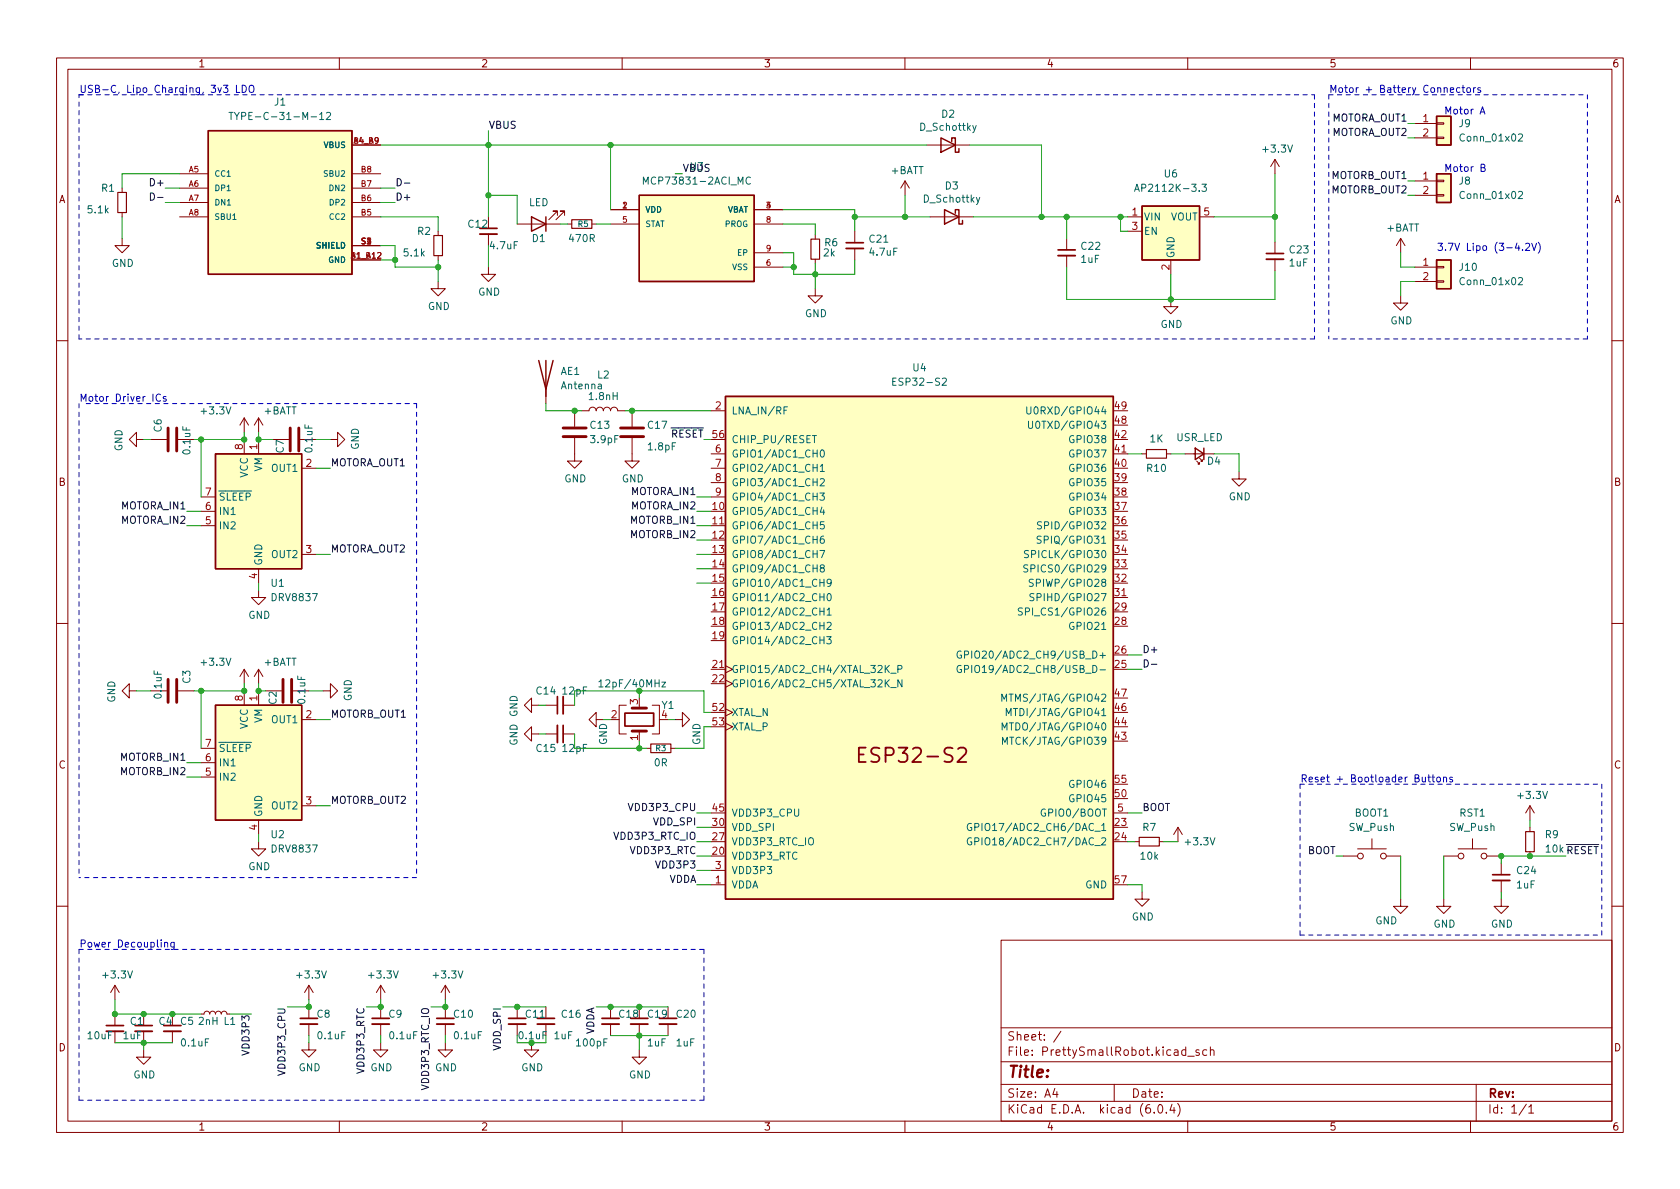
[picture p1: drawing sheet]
<svg xmlns="http://www.w3.org/2000/svg" width="297mm" height="210mm" viewBox="0 0 297 210" stroke-linecap="round" stroke-linejoin="round" font-family="sans-serif">
<g fill="none" stroke="#840000" stroke-width=".18">
<path d="M10 10.2h277v190.1h-277zM12 12.2h273v186.1h-273zM60 10.2v2M110 10.2v2M160 10.2v2M210 10.2v2M260 10.2v2M21.6 33.3v.7M21.6 37.6v.7M31.7 38.3h5.1M31.7 30.7h5.1M31.7 33.3h5.1"/>
<path d="M31.7 35.8h5.1M62.2 38.3h5.1M62.2 25.6h5.1M62.2 30.7h5.1M62.2 33.3h5.1M62.2 35.8h5.1M91.4 39.6h7.7M98.6 38.1v-.8h-.8h.8l-1.6 1.6M99.8 38.1v-.8h-.7h.7l-1.5 1.6M100.3 39.6h.8M104.6 39.6h.8M107.9 39.6h5.1"/>
<path d="M107.9 37.1h5.1M133.3 39.6h5.1M133.3 37.1h5.1M160 32v2.5M160 32l-.7 1.3M160 32l.8 1.3M163.8 25.6h7.6M164.5 38.3h7.6M199.4 38.3h2.5M212.1 38.3h2.5M225.4 28.2v2.5M225.4 28.2l-.7 1.3"/>
<path d="M225.4 28.2l.8 1.3M250.2 32h3.8M250.2 34.5h3.8M250.2 21.8h3.8M250.2 24.4h3.8M254 34.4h1.3v.3h-1.3zM254 31.9h1.3v.2h-1.3zM254 24.3h1.3v.2h-1.3zM254 21.7h1.3v.3h-1.3zM21.6 42.2v1.2h1.3l-1.3 1.3-1.3-1.3h1.3M62.2 46h5.1M62.2 43.4h5.1"/>
<path d="M77.5 49.8v1.2h1.2l-1.2 1.3-1.3-1.3h1.3M77.5 40.9v.8M77.5 45.2v.8M86.4 47.2v1.3h1.2l-1.2 1.3-1.3-1.3h1.3M86.4 41.4v2M133.3 47.2h5.1M133.3 44.7h5.1M144.1 51v1.3h1.3l-1.3 1.3-1.2-1.3h1.2M144.1 41.5v.8M144.1 45.8v.8M151.1 40.9v2M151.1 43.9v2.1"/>
<path d="M188.6 42.2v2M188.6 45.2v2M199.4 40.9h2.5M207 53v1.2h1.3l-1.3 1.3-1.3-1.3h1.3M207 46v2.5M225.4 42.8v2M225.4 45.8v2.1M247.6 52.3v1.3h1.3l-1.3 1.3-1.2-1.3h1.2M247.6 42.2l-.7 1.2M247.6 42.2v2.5M247.6 42.2l.8 1.2M250.2 47.2h3.8"/>
<path d="M250.2 49.8h3.8M254 49.7h1.3v.2h-1.3zM254 47.1h1.3v.3h-1.3zM10 60.2h2M24.1 77.7v-1.3l-1.2 1.3 1.2 1.3v-1.3h1.3M26.7 77.7h2.8M31.5 77.7h2.8M43.2 73.9v2.5M43.2 77.7v2.6M43.2 73.9l-.8 1.3M43.2 73.9l.7 1.3M45.7 73.9v2.5"/>
<path d="M45.7 77.7v2.6M45.7 73.9l-.7 1.3M45.7 73.9l.8 1.3M48.3 77.7h2.8M53.1 77.7h2.8M58.4 77.7h1.3v-1.3l1.3 1.3-1.3 1.3v-1.3M96.5 68.8v2.6M101.6 77.5v4h1.3l-1.3 1.3-1.3-1.3h1.3M101.6 72.6v2.8M102.9 72.6h1.2a.64 .64 0 0 1 .7-.6 .64 .64 0 0 1 .6 .6 .64 .64 0 0 1 .6-.6 .64 .64 0 0 1 .7 .6 .64 .64 0 0 1 .6-.6 .64 .64 0 0 1 .6 .6 .64 .64 0 0 1 .7-.6 .64 .64 0 0 1 .6 .6h1.3M111.8 77.5v4h1.2l-1.2 1.3-1.3-1.3h1.3M111.8 72.6v2.8"/>
<path d="M125.7 72.6h2.6M285 60.2h2M35.6 93h2.5M35.6 90.4h2.5M35.6 87.9h2.5M53.3 82.8h2.6M53.3 98h2.6M125.7 80.3h2.6M125.7 82.8h2.6M125.7 93h2.6M125.7 87.9h2.6M125.7 85.3h2.6"/>
<path d="M196.8 80.3h2.6M201.9 80.3h.8M206.2 80.3h.8M209.5 80.3h5.1M211.6 81.5l.5 .5h-.3h.3v-.2M212.1 81l.5 .5h-.3h.3v-.2M219.1 83.4v1.3h1.2l-1.2 1.3-1.3-1.3h1.3M10 110.2h2M43.2 118.4l-.8 1.2M43.2 118.4v2.5M43.2 118.4l.7 1.2M45.7 104.4v1.3h1.3l-1.3 1.2-1.3-1.2h1.3"/>
<path d="M45.7 118.4l-.7 1.2M45.7 100.6v2.5M45.7 118.4v2.5M45.7 118.4l.8 1.2M125.7 118.4h2.6M128.3 117.7l1.2 .7-1.2 .6M196.8 105.7h2.6M285 110.2h2M22.9 122.2v-1.3l-1.3 1.3 1.3 1.2v-1.2h1.2M26.7 122.2h2.8M31.5 122.2h2.8M35.6 137.4h2.5"/>
<path d="M35.6 134.9h2.5M35.6 132.3h2.5M43.2 122.2v2.5M45.7 122.2v2.5M47 122.2h2.8M51.8 122.2h2.8M53.3 127.2h2.6M57.1 122.2h1.3v-1.3l1.3 1.3-1.3 1.2v-1.2M94 129.8v-1.3l-1.3 1.3 1.3 1.3v-1.3h1.2M94 124.7v-1.3l-1.3 1.3 1.3 1.3v-1.3h1.2M96.5 129.8h2.1M96.5 124.7h2.1"/>
<path d="M99.6 129.8h2M99.6 124.7h2M105.4 127.2v-1.2l-1.3 1.2 1.3 1.3v-1.3h1.3M110.7 124.7h-1.2v5.1h1.2M113 124.7v.5M113 129.3v.5M114.3 132.3h.8M115.3 124.7h1.3v5.1h-1.3M118.6 132.3h.8M119.4 127.2h1.2v-1.2l1.3 1.2-1.3 1.3v-1.3M128.3 120.3l1.2 .6-1.2 .6M128.3 125.3l1.2 .7-1.2 .6"/>
<path d="M128.3 127.9l1.2 .6-1.2 .7M45.7 148.8v1.3h1.3l-1.3 1.3-1.3-1.3h1.3M45.7 145v2.6M53.3 142.5h2.6M125.7 156.5h2.6M125.7 153.9h2.6M196.8 143.8h2.6M200.7 148.8h.7M201.9 157.7v1.3h1.3l-1.3 1.3-1.2-1.3h1.2M205 148.8h.7M208.3 146.3l-.8 1.3M208.3 146.3v2.5"/>
<path d="M208.3 146.3l.7 1.3M237.5 151.4h2.5M240 150.1h5.1M242.6 148.3v1.8M245.1 151.4h2.5M247.6 159v1.3h1.3l-1.3 1.2-1.2-1.2h1.2M255.3 159v1.3h1.2l-1.2 1.2-1.3-1.2h1.3M255.3 151.4h2.5M257.8 150.1h5.1M260.3 148.3v1.8M262.9 151.4h2.5M265.4 159v1.3h1.3l-1.3 1.2-1.2-1.2h1.2"/>
<path d="M265.4 152.6v2.1M265.4 155.7v2M270.5 142.5v2.5M270.5 146.3v.8M270.5 150.6v.8M270.5 142.5l-.8 1.3M270.5 142.5l.8 1.3M10 160.2h2M20.3 174.2l-.7 1.3M20.3 174.2v2.6M20.3 179.3v2.1M20.3 174.2l.8 1.3"/>
<path d="M35.6 179.3h.5l.1-.3 .4-.2 .3 .2 .2 .3 .1-.3 .3-.2 .4 .1 .2 .4 .2-.4 .4-.1 .3 .2 .1 .3 .2-.3 .3-.2 .4 .2 .1 .3h.5M54.6 174.2l-.8 1.3M54.6 174.2v2.6M54.6 178v2.1M54.6 174.2l.8 1.3M67.3 174.2l-.8 1.3M67.3 174.2v2.6M67.3 178v2.1M67.3 174.2l.8 1.3M78.7 174.2v2.6M78.7 178v2.1M78.7 174.2l-.7 1.3"/>
<path d="M78.7 174.2l.8 1.3M91.4 178v2.1M107.9 178v2.1M177 166.3h108v32h-108zM285 160.2h2M20.3 182.4v2M25.4 185.7v1.2h1.3l-1.3 1.3-1.3-1.3h1.3M30.5 182.4v2M54.6 184.4v1.3h1.3l-1.3 1.2-1.3-1.2h1.3M54.6 181.1v2M60 198.3v2M67.3 184.4v1.3h1.3l-1.3 1.2-1.3-1.2h1.3"/>
<path d="M67.3 181.1v2M78.7 184.4v1.3h1.3l-1.3 1.2-1.2-1.2h1.2M78.7 181.1v2M91.4 181.1v2M94 184.4v1.3h1.2l-1.2 1.2-1.3-1.2h1.3M96.5 181.1v2M107.9 181.1v2M110 198.3v2M113 185.7v1.2h1.3l-1.3 1.3-1.2-1.3h1.2M113 181.1v2M118.1 181.1v2M160 198.3v2"/>
<path d="M177 194.8h108M177 191.8h108M177 187.8h108M177 181.8h108M186.5 192.5l-.4 1h1M186.9 193v1M187.6 182.4l-1.3 1.9M197 191.8v3M204.1 196.7v.1M204.9 195.4l.2-.1a.81 .81 0 0 1 .6 .7 .81 .81 0 0 1-.3 .8h-.2a.81 .81 0 0 1-.6-.6 .81 .81 0 0 1 .3-.8zM206.2 196.7v.1M207.2 195.3l-.3 1h.9"/>
<path d="M207.6 195.8v1M208.2 195.1a1.72 1.72 0 0 1 0 2.3M209.6 185.7l-.4-.1-.3 .3v.4l.2 .3h.5M209.6 185.1v1.5M210 198.3v2M210 186.8h1.1M212 185.7l-.4-.1-.2 .2 .1 .3 .5 .1v.4h-.6M213.4 185.7l-.5-.1-.3 .3v.4l.2 .3h.6M214 185.8l.2-.2 .4 .1v.9M214 185.1v1.5M260 198.3v2M261 191.8v6.5"/>
<path d="M269.9 195.3l-1.3 1.9M270.3 195.8l.4-.5v1.5M270.3 196.8h.9"/>
<circle cx="240.5" cy="151.4" r=".51"/>
<circle cx="244.6" cy="151.4" r=".51"/>
<circle cx="258.3" cy="151.4" r=".51"/>
<circle cx="262.4" cy="151.4" r=".51"/>
</g>
<g fill="none" stroke="#840000" stroke-width=".25">
<path d="M36.8 23.1h25.4v25.4h-25.4zM94 38.3l2.5 1.3-2.5 1.3zM96.5 38.3v2.6M113 34.5h20.3v15.3h-20.3zM166.4 24.4l2.5 1.2-2.5 1.3zM167 37.1l2.5 1.2-2.5 1.3zM168.3 25v-.6h.6v2.5h.6v-.6M168.9 37.7v-.6h.6v2.5h.7v-.6M201.9 36.4h10.2v9.6h-10.2zM254 30.7h2.5v5.1h-2.5zM254 20.6h2.5v5h-2.5zM254 46h2.5v5h-2.5z"/>
<path d="M95.2 63.7l1.3 5.1 1.3-5.1M96.5 63.7v6.4M128.3 70.1h68.5v88.9h-68.5zM211.3 79.2l1.6 1.1-1.6 1zM212.9 79.2v2.1M38.1 80.3h15.2v20.3h-15.2zM38.1 124.7h15.2v20.3h-15.2z"/>
</g>
<g fill="none" stroke="#840000" stroke-width=".51">
<path d="M29.7 75.7v4.1M31.2 75.7v4.1M51.3 75.7v4.1M52.8 75.7v4.1M99.6 77.2h4M99.6 75.7h4M109.7 77.2h4.1M109.7 75.7h4.1M29.7 120.1v4.1M31.2 120.1v4.1M50 120.1v4.1M51.6 120.1v4.1"/>
<path d="M111.8 129.3h2.5M111.8 125.2h2.5"/>
</g>
<g fill="#ffffc2" stroke="#ffffc2" stroke-width=".18">
<path d="M38.1 124.7h15.2v20.3h-15.2z"/>
<path d="M201.9 36.4h10.2v9.6h-10.2z"/>
<path d="M36.8 23.1h25.4v25.4h-25.4z"/>
<path d="M38.1 80.3h15.2v20.3h-15.2z"/>
<path d="M113 34.5h20.3v15.3h-20.3z"/>
<path d="M254 30.7h2.5v5.1h-2.5z"/>
<path d="M254 20.6h2.5v5h-2.5z"/>
<path d="M254 46h2.5v5h-2.5z"/>
<path d="M128.3 70.1h68.5v88.9h-68.5z"/>
</g>
<path d="M20.8 34h1.6v3.6h-1.6zM101.1 38.9h3.5v1.5h-3.5zM76.7 41.7h1.5v3.5h-1.5zM143.4 42.3h1.5v3.5h-1.5zM202.7 79.5h3.5v1.5h-3.5zM115.1 131.6h3.5v1.5h-3.5zM201.4 148.1h3.6v1.5h-3.6zM269.7 147.1h1.6v3.5h-1.6z" fill="none" stroke="#840000" stroke-width=".2"/>
<g fill="none" stroke="#840000" stroke-width=".33">
<path d="M84.8 41.4h3.1M149.6 43.9h3.1M187.1 45.2h3M223.9 45.8h3M98.6 128.3v3M99.6 123.2v3M263.9 155.7h3.1M18.8 182.4h3M23.9 182.4h3M29 182.4h3M53.1 181.1h3M65.8 181.1h3"/>
<path d="M77.2 181.1h3.1M89.9 181.1h3.1M95 181.1h3M106.4 181.1h3.1M111.5 181.1h3.1M116.6 181.1h3"/>
</g>
<g fill="none" stroke="#840000" stroke-width=".3">
<path d="M84.8 40.4h3.1M149.6 42.9h3.1M187.1 44.2h3M223.9 44.8h3M98.6 123.2v3M99.6 128.3v3M110.5 126.1h5.1v2.3h-5.1zM263.9 154.7h3.1M18.8 181.4h3M23.9 181.4h3M29 181.4h3M53.1 180.1h3"/>
<path d="M65.8 180.1h3M77.2 180.1h3.1M89.9 180.1h3.1M95 180.1h3M106.4 180.1h3.1M111.5 180.1h3.1M116.6 180.1h3"/>
</g>
<g fill="none" stroke="#006464" stroke-width=".18">
<path d="M40.5 19.9h.7M40.9 19.9v1.2M41.5 19.9l.4 .6 .4-.6M57.7 20l.5-.1 .3 .3-.8 .9h.8M41.9 20.5v.6M56.5 21.1h.7M113.8 32.6v-1.3l.4 .9 .4-.9v1.3M132.7 31.4a.6 .6 0 0 0-.9 .4 .6 .6 0 0 0 .6 .8l.3-.1M172.6 22.2l-.4 1.2-.2 .1M173.2 34.9l-.4 1.2-.2 .1M200.6 33.8l.4-1.2 .4 1.2M200.7 33.5h.6"/>
<path d="M212.5 32.6h.8l-.4 .5 .3 .1v.5l-.1 .1-.6-.1M268.5 34l.5-.2 .2 .4-.8 .9h.8M268.5 23.8l.5-.1 .2 .3-.8 1h.8M268.5 49.2l.5-.1 .2 .3-.8 1h.8M138.6 72.5h.4M139.2 71.9h-.6v1.3M143.6 77h.8M144 77v1.3M145.2 79.6h.1a.68 .68 0 0 1 .5 .6 .68 .68 0 0 1-.5 .6 .84 .84 0 0 1-.1-1.2zM157.8 67.5h.5M158.4 66.9h-.6v1.2h.6M166.6 67l.5-.1 .2 .3-.7 .9h.7"/>
<path d="M181.5 71.9v1.1l.3 .2h.4l.1-.2v-1.1M181.8 74.5v1l.3 .3 .4-.1 .1-.2v-1M145 97.3h.8l-.5 1.3M145 87.2h.8l-.5 .5 .4 .1v.5l-.2 .2-.5-.2M145 82.5l.4-.4v1.3M145 84.8l.5-.2 .3 .4-.8 .9h.8M145 83.4h.8M145.3 89.7l-.3 .9h.8M145.6 94.8l-.3 .1a.86 .86 0 0 0 0 1.2l.4-.1 .1-.5-.3-.2h-.2l-.3 .2M145.6 90.1v.9M145.7 92.3h-.6l-.1 .6 .2-.2 .4 .1 .2 .2-.1 .4-.2 .1-.5-.1M181.7 99.9h-.5l-.1 .1v.4l.5 .2 .1 .3-.2 .3-.5-.1"/>
<path d="M181.8 97.4l-.4-.1-.2 .2v.3l.5 .3 .1 .3-.2 .2h-.5M184.1 94.9l-.5-.1-.2 .1v.4l.6 .2 .1 .3-.3 .3-.4-.1M184.1 92.3h-.4l-.3 .2 .1 .3 .6 .2v.4l-.2 .1h-.5M145 108.1h.7M145.3 100.4l-.3-.2 .1-.2 .2-.1h.3l.2 .2-.1 .2-.6 .2-.1 .2v.2l.3 .3 .3-.1 .2-.2v-.2l-.3-.3M145.7 107.5v1.3M146.2 112.6h.8l-.5 .5 .4 .1v.5l-.2 .2-.5-.2M146.2 107.9l.4-.4v1.3M146.2 110.2l.5-.2 .3 .4-.8 .9h.8M146.2 108.8h.8M146.4 105.1l.1-.1a.68 .68 0 0 1 .5 .6 .68 .68 0 0 1-.5 .6l-.1-.1-.2-.4zM147 103l-.3 .2h-.2l-.3-.2 .2-.5 .3-.1 .2 .1a.84 .84 0 0 1-.3 1.2h-.2"/>
<path d="M156.7 118.2l.5 .7M157.2 117.7l-.7 .7M157.5 119.1h1M158.8 118.3h.6l.1-.2-.1-.3-.6-.1v1.2M169.9 117.7a.59 .59 0 0 0-.7 .6 .59 .59 0 0 0 .7 .6l.1-.5h-.2M169.9 115.2a.59 .59 0 0 0-.7 .6 .59 .59 0 0 0 .7 .5l.1-.5h-.2M170.5 118.3h.6l.2-.2-.1-.3-.7-.1v1.2M170.5 115.8l.6-.1 .2-.2-.1-.3-.7-.1v1.3M171.8 117.7v1.2M180.8 107.6l-.5-.1-.2 .1v.4l.5 .2 .2 .3-.3 .3-.5-.1M182.7 102.5l-.5-.1-.2 .1v.4l.6 .2 .1 .4-.2 .2-.5-.1M182.8 105h-.5l-.1 .1v.3l.5 .3 .1 .3-.2 .2h-.5"/>
<path d="M105.9 120.6l.4-.4v1.3M105.9 121.5h.7M117 120.6h.7l-.7 .9h.7M156.7 120.7l.5 .8M157.2 120.2l-.7 .7M157.5 121.6h1M159.5 120.2v1.3l-.7-1.3v1.3M177.1 124v-1.3l.5 .9 .4-.9v1.3M177.2 129.1v-1.3l.4 .9 .4-.9v1.3M177.3 131.6v-1.2l.4 .9 .4-.9v1.2M177.9 126.6v-1.3l.4 .9 .5-.9v1.3M171.7 145.7a.59 .59 0 0 0-.7 .5 .59 .59 0 0 0 .7 .6l.1-.5h-.2"/>
<path d="M171.7 148.2a.59 .59 0 0 0-.7 .6 .59 .59 0 0 0 .7 .6l.1-.5h-.2M172.4 146.3l.6-.1 .1-.2-.1-.3-.6-.1v1.3M172.4 148.8l.6-.1 .1-.1-.1-.3-.6-.2v1.3M184.8 143.1a.59 .59 0 0 0-.7 .6 .59 .59 0 0 0 .7 .6l.1-.5h-.3"/>
</g>
<path d="M151.9 133.4h.8M153.1 132.2h-1.2v2.5h1.2M169.4 132.4l.4-.2h.6a.69 .69 0 0 1 .3 1.1l-1.4 1.4h1.5" fill="none" stroke="#840000" stroke-width=".32"/>
<path d="M26.6 34.1a.64 .64 0 0 1 .7 .7 .64 .64 0 0 1-.7 .6zM27.9 34.9h.9M70.2 31.6a.64 .64 0 0 1 .8 .6 .64 .64 0 0 1-.8 .7zM71.5 32.4h1M120.8 29l.5 1.3 .4-1.3M125.4 29.1l-.5-.1-.2 .2v.3l.6 .3 .1 .3-.3 .2h-.4M202.3 116.7a.64 .64 0 0 1 .7 .6 .64 .64 0 0 1-.7 .6zM203.6 117.5h.9" fill="none" stroke="#0f0f0f" stroke-width=".18"/>
<g fill="none" stroke="#0000c2" stroke-width=".18">
<path d="M39.5 15.1h.8l-.4 .5 .3 .1v.5l-.1 .1-.6-.1M41.8 15.1v1.2h.6M42.8 15.1a.64 .64 0 0 1 .8 .6 .64 .64 0 0 1-.8 .6zM44.2 15.1h.1a.43 .43 0 0 1 .6 .4v.4a.42 .42 0 0 1-.4 .5 .42 .42 0 0 1-.5-.5v-.4zM258.1 15.6l-.3-.1-.3 .2 .1 .6h.5M258.5 15.5h.5M258.7 15.1v1.1l.3 .1M259.4 15.6l.2-.1 .3 .1 .1 .5-.1 .2h-.3l-.2-.1zM260.5 15.5v.8M260.9 15.5l-.4 .2M261.8 15.6l-.3-.1-.2 .2v.2l.5 .1v.3h-.5M261.8 19.8h.6"/>
<path d="M261.7 20.2l.4-1.3 .4 1.3M261.9 29.7l.5-.1 .1-.2v-.2l-.6-.2v1.3h.5l.1-.1 .1-.3-.3-.2M269.2 44.2v.1M269.7 43.1l.5-.1 .3 .4-.8 .9h.8M270.8 43l.5 1.3 .4-1.3M272 42.8a1.46 1.46 0 0 1 0 2M28.4 69.8a.6 .6 0 0 0-.9 .4 .6 .6 0 0 0 .6 .8l.3-.2M29.3 70.2l-.3-.1-.1 .2v.2l.4 .1v.3h-.4M252.4 137.4h.5M252.6 137v1.1l.3 .2M253.2 137.4h.5M253.4 137v1.1l.3 .2"/>
<path d="M254.1 137.5l.2-.1 .3 .1 .1 .5-.1 .2-.3 .1-.2-.2zM255.2 137.5l.2-.1 .3 .1 .1 .8M255.2 137.4v.9M256.8 137.5l-.3-.1-.2 .2 .1 .2 .4 .1v.3h-.5M29.1 166.8l.2-.2 .3 .1v.8M29.1 166.6v.9M30.8 166.6v1.1l-.2 .2-.3-.1M30.8 166.7l-.4-.1-.2 .3 .1 .5h.5"/>
</g>
<g fill="none" stroke="#0000c2" stroke-width=".18" stroke-dasharray=".8 .8">
<path d="M14 16.8h218.4M232.4 16.8v43.1M234.9 16.8v43.1M234.9 16.8h45.8M280.7 16.8v43.1M14 59.9v-43.1M232.4 59.9h-218.4M280.7 59.9h-45.8M14 71.4v83.8M15.2 71.4h58.5M73.7 71.4v83.8M229.9 138.7v26.6"/>
<path d="M229.9 138.7h53.3M73.7 155.2h-59.7M14 167.9v26.7M14 167.9h110.5M124.5 167.9v26.7M229.9 165.3h53.3M283.2 165.3v-26.6M124.5 194.6h-110.5"/>
</g>
<g fill="none" stroke="#009600" stroke-width=".18">
<path d="M21.6 38.3v3.9M29.2 33.3h2.5M29.2 35.8h2.5M31.7 30.7h-10.1v2.6M67.3 33.3h2.5M67.3 25.6h96.5M67.3 38.3h10.2v2.6M67.3 35.8h2.5M86.4 23.1v15.2M86.4 34.5h5v5.1M99.1 39.6h1.2M105.4 39.6h2.5"/>
<path d="M107.9 25.6v11.5M138.4 39.6h5.7v1.9M138.4 37.1h12.7v3.8M151.1 38.3h13.4M160 34.5v3.8M171.4 25.6h12.7v12.7M172.1 38.3h27.3M188.6 38.3v3.9M198.1 38.3v2.6h1.3M214.6 38.3h10.8M225.4 30.7v12.1M248.9 34.5h1.3"/>
<path d="M248.9 32h1.3M248.9 21.8h1.3M248.9 24.4h1.3M67.3 43.4h2.5v3.8h7.7M67.3 46h2.5M77.5 46v3.8M86.4 43.4v3.8M138.4 44.7h1.9v3.8h10.8v-2.5M138.4 47.2h1.9M144.1 46.6v4.4M188.6 47.2v5.8h36.8v-5.1M207 48.5v4.5"/>
<path d="M247.6 44.7v2.5h2.6M250.2 49.8h-2.6v2.5M25.4 77.7h1.3M35.6 77.7v10.2M43.2 76.4v1.3h-8.9M45.7 76.4v1.3h2.6M55.9 77.7h2.5M96.5 71.4v1.2h6.4M110.5 72.6h15.2M33 90.4h2.6M33 93h2.6M55.9 98h2.5"/>
<path d="M55.9 82.8h2.5M123.2 90.4h2.5M123.2 93h2.5M123.2 95.5h2.5M123.2 98h2.5M123.2 87.9h2.5M199.4 80.3h2.5M207 80.3h2.5M214.6 80.3h4.5v3.1M45.7 103.1v1.3M123.2 100.6h2.5M123.2 103.1h2.5"/>
<path d="M199.4 115.8h2.5M199.4 118.4h2.5M24.1 122.2h2.6M33 134.9h2.6M33 137.4h2.6M35.6 122.2v10.1M43.2 120.9v1.3h-8.9M45.7 120.9v1.3h1.3M54.6 122.2h2.5M55.9 127.2h2.5M95.2 129.8h1.3M95.2 124.7h1.3"/>
<path d="M101.6 124.7v-2.5h22.9v3.8h1.2M101.6 129.8v2.5h12.7M106.7 127.2h1.2M113 122.2v1.2M113 131.1v1.2M118.1 127.2h1.3M125.7 128.5h-1.2v3.8h-5.1M45.7 147.6v1.2M55.9 142.5h2.5M123.2 151.4h2.5M123.2 148.8h2.5M123.2 156.5h2.5"/>
<path d="M123.2 143.8h2.5M123.2 153.9h2.5M123.2 146.3h2.5M199.4 156.5h2.5v1.2M199.4 148.8h1.3M199.4 143.8h2.5M205.7 148.8h2.6M236.2 151.4h1.3M247.6 151.4v7.6M255.3 151.4v7.6M265.4 157.7v1.3M270.5 145v1.3"/>
<path d="M276.9 151.4h-11.5v1.2M20.3 176.8v2.5h15.3M40.6 179.3h3.8M54.6 176.8v1.2h-3.8M67.3 176.8v1.2h-2.5M78.7 176.8v1.2h-2.5M88.9 178h7.6M105.4 178h12.7M20.3 184.4h10.2M25.4 184.4v1.3M54.6 183.1v1.3M67.3 183.1v1.3"/>
<path d="M78.7 183.1v1.3M107.9 183.1h10.2M113 183.1v2.6"/>
</g>
<g fill="#009600" stroke="#009600" stroke-width=".18">
<circle cx="35.6" cy="122.2" r=".46"/>
<circle cx="54.6" cy="178" r=".46"/>
<circle cx="45.7" cy="122.2" r=".46"/>
<circle cx="43.2" cy="122.2" r=".46"/>
<circle cx="43.2" cy="77.7" r=".46"/>
<circle cx="45.7" cy="77.7" r=".46"/>
<circle cx="35.6" cy="77.7" r=".46"/>
<circle cx="94" cy="184.4" r=".46"/>
<circle cx="86.4" cy="25.6" r=".46"/>
<circle cx="86.4" cy="34.5" r=".46"/>
<circle cx="107.9" cy="25.6" r=".46"/>
<circle cx="69.8" cy="46" r=".46"/>
<circle cx="77.5" cy="47.2" r=".46"/>
<circle cx="78.7" cy="178" r=".46"/>
<circle cx="91.4" cy="178" r=".46"/>
<circle cx="67.3" cy="178" r=".46"/>
<circle cx="25.4" cy="179.3" r=".46"/>
<circle cx="25.4" cy="184.4" r=".46"/>
<circle cx="20.3" cy="179.3" r=".46"/>
<circle cx="30.5" cy="179.3" r=".46"/>
<circle cx="101.6" cy="72.6" r=".46"/>
<circle cx="111.8" cy="72.6" r=".46"/>
<circle cx="113" cy="183.1" r=".46"/>
<circle cx="107.9" cy="178" r=".46"/>
<circle cx="113" cy="178" r=".46"/>
<circle cx="113" cy="132.3" r=".46"/>
<circle cx="207" cy="53" r=".46"/>
<circle cx="144.1" cy="48.5" r=".46"/>
<circle cx="184.1" cy="38.3" r=".46"/>
<circle cx="188.6" cy="38.3" r=".46"/>
<circle cx="198.1" cy="38.3" r=".46"/>
<circle cx="151.1" cy="38.3" r=".46"/>
<circle cx="160" cy="38.3" r=".46"/>
<circle cx="270.5" cy="151.4" r=".46"/>
<circle cx="265.4" cy="151.4" r=".46"/>
<circle cx="113" cy="122.2" r=".46"/>
<circle cx="225.4" cy="38.3" r=".46"/>
<circle cx="140.3" cy="47.2" r=".46"/>
</g>
<text font-size="3.5" fill="#840000" x="153" y="134.9">ESP32-S2</text>
<text font-size="2.8" fill="#840000" x="178" y="190.6">Title:</text>
<g font-size="2.1" fill="#840000">
<text x="178" y="184">Sheet: /</text>
<text x="178" y="186.7">File: PrettySmallRobot.kicad_sch</text>
<text x="178" y="196.9">KiCad E.D.A. kicad (6.0.4)</text>
<text x="178" y="194.1">Size: A4</text>
<text x="200" y="194.1">Date:</text>
<text x="263" y="194.1">Rev:</text>
<text x="263" y="196.9">Id: 1/1</text>
</g>
<g font-size="1.8" fill="#840000">
<text x="35" y="11.9">1</text>
<text x="85" y="11.9">2</text>
<text x="135" y="11.9">3</text>
<text x="185" y="11.9">4</text>
<text x="235" y="11.9">5</text>
<text x="285" y="11.9">6</text>
<text x="10.3" y="35.9">A</text>
<text x="285.3" y="35.9">A</text>
<text x="10.3" y="85.9">B</text>
<text x="285.3" y="85.9">B</text>
<text x="10.3" y="135.9">C</text>
<text x="285.3" y="135.9">C</text>
<text x="109.5" y="180">C18</text>
<text x="114.6" y="180">C19</text>
<text x="10.3" y="185.9">D</text>
<text x="28.1" y="181.2">C4</text>
<text x="285.3" y="185.9">D</text>
<text x="35" y="199.9">1</text>
<text x="85" y="199.9">2</text>
<text x="135" y="199.9">3</text>
<text x="185" y="199.9">4</text>
<text x="235" y="199.9">5</text>
<text x="285" y="199.9">6</text>
</g>
<g font-size="1.8" fill="#0000c2">
<text x="14" y="16.4">USB-C, Lipo Charging, 3v3 LDO</text>
<text x="234.9" y="16.4">Motor + Battery Connectors</text>
<text x="255.3" y="20.2">Motor A</text>
<text x="255.3" y="30.4">Motor B</text>
<text x="254" y="44.3">3.7V Lipo (3-4.2V)</text>
<text x="14" y="71">Motor Driver ICs</text>
<text x="229.9" y="138.3">Reset + Bootloader Buttons</text>
<text x="14" y="167.5">Power Decoupling</text>
</g>
<g font-size="1.8" fill="#006464">
<text x="42.7" y="21.2">TYPE-C-31-M-12</text>
<text x="48.5" y="18.7">J1</text>
<text x="162.8" y="23.1">D_Schottky</text>
<text x="166.5" y="20.8">D2</text>
<text x="258" y="22.5">J9</text>
<text x="223.5" y="27">+3.3V</text>
<text x="258.5" y="25">Conn_01x02</text>
<text x="18" y="33.9">R1</text>
<text x="157.5" y="30.8">+BATT</text>
<text x="163.4" y="35.8">D_Schottky</text>
<text x="167.1" y="33.5">D3</text>
<text x="201.7" y="33.9">AP2112K-3.3</text>
<text x="205.9" y="31.4">U6</text>
<text x="258" y="32.6">J8</text>
<text x="258.5" y="35.2">Conn_01x02</text>
<text x="15.6" y="37.7">5.1k</text>
<text x="73.8" y="41.5">R2</text>
<text x="82.9" y="40.3">C12</text>
<text x="93.5" y="36.4">LED</text>
<text x="202.2" y="39">VIN</text>
<text x="202.2" y="41.5">EN</text>
<text x="206.9" y="39">VOUT</text>
<text x="245.2" y="40.9">+BATT</text>
<text x="19.8" y="47.2">GND</text>
<text x="71.5" y="45.3">5.1k</text>
<text x="86.8" y="44.1">4.7uF</text>
<text x="94.1" y="42.8">D1</text>
<text x="100.8" y="42.8">470R</text>
<text x="145.6" y="45.3">2k</text>
<text x="145.8" y="43.5">R6</text>
<text x="153.8" y="42.9">C21</text>
<text x="153.9" y="45.2">4.7uF</text>
<text x="191.2" y="46.5">1uF</text>
<text x="191.2" y="44.2">C22</text>
<text x="207.6" y="45.7" transform="rotate(-90 207.6 45.7)">GND</text>
<text x="228" y="47.1">1uF</text>
<text x="228.1" y="44.8">C23</text>
<text x="258.1" y="47.9">J10</text>
<text x="84.5" y="52.3">GND</text>
<text x="258.5" y="50.4">Conn_01x02</text>
<text x="75.6" y="54.8">GND</text>
<text x="142.3" y="56.1">GND</text>
<text x="205.2" y="58">GND</text>
<text x="245.8" y="57.3">GND</text>
<text x="161.4" y="65.7">U4</text>
<text x="99.1" y="66.3">AE1</text>
<text x="99.4" y="68.8">Antenna</text>
<text x="104.3" y="70.7">1.8nH</text>
<text x="105.6" y="66.9">L2</text>
<text x="158.4" y="68.2">ESP32-S2</text>
<text x="28.6" y="76.4" transform="rotate(-90 28.6 76.4)">C6</text>
<text x="35.8" y="73.3">+3.3V</text>
<text x="46.7" y="73.3">+BATT</text>
<text x="104.4" y="75.8">C13</text>
<text x="114.6" y="75.8">C17</text>
<text x="129.3" y="73.3">LNA_IN/RF</text>
<text x="183" y="73.3">U0RXD/GPIO44</text>
<text x="183.2" y="75.8">U0TXD/GPIO43</text>
<text x="208" y="78">USR_LED</text>
<text x="21.6" y="79.8" transform="rotate(-90 21.6 79.8)">GND</text>
<text x="33.7" y="80.2" transform="rotate(-90 33.7 80.2)">0.1uF</text>
<text x="46.4" y="83.4" transform="rotate(-90 46.4 83.4)">VM</text>
<text x="48.1" y="83.4">OUT1</text>
<text x="50.2" y="80.1" transform="rotate(-90 50.2 80.1)">C7</text>
<text x="55.2" y="79.9" transform="rotate(-90 55.2 79.9)">0.1uF</text>
<text x="63.4" y="79.6" transform="rotate(-90 63.4 79.6)">GND</text>
<text x="104.5" y="78.4">3.9pF</text>
<text x="114.7" y="79.6">1.8pF</text>
<text x="129.3" y="78.4">CHIP_PU/RESET</text>
<text x="129.3" y="80.9">GPIO1/ADC1_CH0</text>
<text x="129.3" y="83.4">GPIO2/ADC1_CH1</text>
<text x="189.4" y="83.4">GPIO36</text>
<text x="189.4" y="80.9">GPIO37</text>
<text x="189.4" y="78.4">GPIO38</text>
<text x="202.8" y="83.4">R10</text>
<text x="203.3" y="78.2">1K</text>
<text x="213.5" y="82.2">D4</text>
<text x="38.6" y="88.5">~{SLEEP}</text>
<text x="43.8" y="84.5" transform="rotate(-90 43.8 84.5)">VCC</text>
<text x="99.8" y="85.3">GND</text>
<text x="109.9" y="85.3">GND</text>
<text x="129.3" y="86">GPIO3/ADC1_CH2</text>
<text x="129.3" y="88.5">GPIO4/ADC1_CH3</text>
<text x="189.4" y="88.5">GPIO34</text>
<text x="189.4" y="86">GPIO35</text>
<text x="217.2" y="88.5">GND</text>
<text x="38.6" y="93.6">IN2</text>
<text x="38.6" y="91.1">IN1</text>
<text x="129.3" y="91.1">GPIO5/ADC1_CH4</text>
<text x="129.3" y="93.6">GPIO6/ADC1_CH5</text>
<text x="184.8" y="93.6">SPID/GPIO32</text>
<text x="189.4" y="91.1">GPIO33</text>
<text x="46.4" y="100.1" transform="rotate(-90 46.4 100.1)">GND</text>
<text x="48.1" y="98.7">OUT2</text>
<text x="129.3" y="96.1">GPIO7/ADC1_CH6</text>
<text x="129.3" y="98.7">GPIO8/ADC1_CH7</text>
<text x="129.3" y="101.2">GPIO9/ADC1_CH8</text>
<text x="182.5" y="98.7">SPICLK/GPIO30</text>
<text x="182.7" y="101.2">SPICS0/GPIO29</text>
<text x="184.7" y="96.1">SPIQ/GPIO31</text>
<text x="48" y="103.8">U1</text>
<text x="48.2" y="106.3">DRV8837</text>
<text x="129.3" y="103.8">GPIO10/ADC1_CH9</text>
<text x="129.3" y="106.3">GPIO11/ADC2_CH0</text>
<text x="183.3" y="103.8">SPIWP/GPIO28</text>
<text x="183.5" y="106.3">SPIHD/GPIO27</text>
<text x="43.9" y="109.4">GND</text>
<text x="129.3" y="108.8">GPIO12/ADC2_CH1</text>
<text x="129.3" y="111.4">GPIO13/ADC2_CH2</text>
<text x="129.3" y="113.9">GPIO14/ADC2_CH3</text>
<text x="181.7" y="108.8">SPI_CS1/GPIO26</text>
<text x="189.4" y="111.4">GPIO21</text>
<text x="35.8" y="117.7">+3.3V</text>
<text x="46.7" y="117.7">+BATT</text>
<text x="129.3" y="119">GPIO15/ADC2_CH4/XTAL_32K_P</text>
<text x="172.1" y="116.5">GPIO20/ADC2_CH9/USB_D+</text>
<text x="172.5" y="119">GPIO19/ADC2_CH8/USB_D-</text>
<text x="20.4" y="124.3" transform="rotate(-90 20.4 124.3)">GND</text>
<text x="28.6" y="123.4" transform="rotate(-90 28.6 123.4)">0.1uF</text>
<text x="33.7" y="120.8" transform="rotate(-90 33.7 120.8)">C3</text>
<text x="48.9" y="124.5" transform="rotate(-90 48.9 124.5)">C2</text>
<text x="54" y="124.3" transform="rotate(-90 54 124.3)">0.1uF</text>
<text x="62.2" y="124" transform="rotate(-90 62.2 124)">GND</text>
<text x="94.9" y="122.8">C14</text>
<text x="99.5" y="122.8">12pF</text>
<text x="106.6" y="121.5">12pF/40MHz</text>
<text x="117" y="125.3">Y1</text>
<text x="129.3" y="121.5">GPIO16/ADC2_CH5/XTAL_32K_N</text>
<text x="178.5" y="124.1">MTMS/JTAG/GPIO42</text>
<text x="43.8" y="129" transform="rotate(-90 43.8 129)">VCC</text>
<text x="46.4" y="127.9" transform="rotate(-90 46.4 127.9)">VM</text>
<text x="48.1" y="127.9">OUT1</text>
<text x="91.5" y="131.9" transform="rotate(-90 91.5 131.9)">GND GND</text>
<text x="107.3" y="131.8" transform="rotate(-90 107.3 131.8)">GND</text>
<text x="123.8" y="131.8" transform="rotate(-90 123.8 131.8)">GND</text>
<text x="129.3" y="126.6">XTAL_N</text>
<text x="129.3" y="129.2">XTAL_P</text>
<text x="178.5" y="129.2">MTDO/JTAG/GPIO40</text>
<text x="178.6" y="131.7">MTCK/JTAG/GPIO39</text>
<text x="179.4" y="126.6">MTDI/JTAG/GPIO41</text>
<text x="38.6" y="135.5">IN1</text>
<text x="38.6" y="133">~{SLEEP}</text>
<text x="94.9" y="133">C15</text>
<text x="99.5" y="133">12pF</text>
<text x="115.7" y="135.5">0R</text>
<text x="38.6" y="138">IN2</text>
<text x="48.1" y="143.1">OUT2</text>
<text x="189.4" y="141.9">GPIO45</text>
<text x="189.4" y="139.3">GPIO46</text>
<text x="268.6" y="141.3">+3.3V</text>
<text x="46.4" y="144.5" transform="rotate(-90 46.4 144.5)">GND</text>
<text x="48" y="148.2">U2</text>
<text x="129.3" y="149.5">VDD3P3_RTC_IO</text>
<text x="129.3" y="146.9">VDD_SPI</text>
<text x="129.3" y="144.4">VDD3P3_CPU</text>
<text x="173.3" y="146.9">GPIO17/ADC2_CH6/DAC_1</text>
<text x="173.3" y="149.5">GPIO18/ADC2_CH7/DAC_2</text>
<text x="184.8" y="144.4">GPIO0/BOOT</text>
<text x="202.1" y="146.9">R7</text>
<text x="209.8" y="149.5">+3.3V</text>
<text x="238.5" y="146.9">SW_Push</text>
<text x="239.5" y="144.4">BOOT1</text>
<text x="256.3" y="146.9">SW_Push</text>
<text x="258.1" y="144.4">RST1</text>
<text x="273.2" y="148.2">R9</text>
<text x="43.9" y="153.9">GND</text>
<text x="48.2" y="150.7">DRV8837</text>
<text x="129.3" y="152">VDD3P3_RTC</text>
<text x="129.3" y="154.6">VDD3P3</text>
<text x="201.7" y="152">10k</text>
<text x="268.3" y="154.6">C24</text>
<text x="129.3" y="157.1">VDDA</text>
<text x="191.9" y="157.1">GND</text>
<text x="268.2" y="157.1">1uF</text>
<text x="200.1" y="162.8">GND</text>
<text x="243.1" y="163.4">GND</text>
<text x="253.4" y="164">GND</text>
<text x="263.6" y="164">GND</text>
<text x="18.4" y="173">+3.3V</text>
<text x="52.7" y="173">+3.3V</text>
<text x="65.4" y="173">+3.3V</text>
<text x="76.8" y="173">+3.3V</text>
<text x="56.1" y="180">C8</text>
<text x="68.8" y="180">C9</text>
<text x="80.3" y="180">C10</text>
<text x="93" y="180">C11</text>
<text x="99.4" y="180">C16</text>
<text x="119.7" y="180">C20</text>
<text x="15.6" y="183.8">10uF</text>
<text x="21.8" y="183.8">1uF</text>
<text x="23" y="181.2">C1</text>
<text x="31.9" y="181.2">C5</text>
<text x="32.2" y="185">0.1uF</text>
<text x="35.2" y="181.2">2nH L1</text>
<text x="56.3" y="183.8">0.1uF</text>
<text x="69" y="183.8">0.1uF</text>
<text x="80.4" y="183.8">0.1uF</text>
<text x="98" y="183.8">1uF</text>
<text x="102.1" y="185">100pF</text>
<text x="114.5" y="185">1uF</text>
<text x="119.6" y="185">1uF</text>
<text x="23.6" y="190.7">GND</text>
<text x="52.8" y="189.4">GND</text>
<text x="65.5" y="189.4">GND</text>
<text x="76.9" y="189.4">GND</text>
<text x="92.1" y="189.4">GND</text>
<text x="111.2" y="190.7">GND</text>
</g>
<g font-size="1.8" fill="#0f0f0f">
<text x="86.4" y="22.8">VBUS</text>
<text x="235.4" y="21.5">MOTORA_OUT1</text>
<text x="235.4" y="24">MOTORA_OUT2</text>
<text x="26.9" y="32.9">D+</text>
<text x="69.8" y="35.5">D+</text>
<text x="122.1" y="30.1">U3</text>
<text x="235.4" y="34.2">MOTORB_OUT2</text>
<text x="235.4" y="31.6">MOTORB_OUT1</text>
<text x="58.4" y="82.4">MOTORA_OUT1</text>
<text x="111.6" y="87.5">MOTORA_IN1</text>
<text x="21.4" y="92.6">MOTORA_IN2</text>
<text x="21.4" y="90.1">MOTORA_IN1</text>
<text x="111.6" y="95.1">MOTORB_IN2</text>
<text x="111.6" y="92.6">MOTORB_IN1</text>
<text x="111.6" y="90.1">MOTORA_IN2</text>
<text x="58.4" y="97.7">MOTORA_OUT2</text>
<text x="201.9" y="115.5">D+</text>
<text x="58.4" y="126.9">MOTORB_OUT1</text>
<text x="21.4" y="134.5">MOTORB_IN1</text>
<text x="21.4" y="137.1">MOTORB_IN2</text>
<text x="58.4" y="142.1">MOTORB_OUT2</text>
<text x="111.6" y="143.4">VDD3P3_CPU</text>
<text x="201.9" y="143.4">BOOT</text>
<text x="108.8" y="148.5">VDD3P3_RTC_IO</text>
<text x="115.6" y="145.9">VDD_SPI</text>
<text x="111.7" y="151">VDD3P3_RTC</text>
<text x="116.3" y="153.6">VDD3P3</text>
<text x="231.1" y="151">BOOT</text>
<text x="273.4" y="150.7">10k ~{RESET}</text>
<text x="118.2" y="156.1">VDDA</text>
<text x="88.6" y="185.6" transform="rotate(-90 88.6 185.6)">VDD_SPI</text>
<text x="105.1" y="183.1" transform="rotate(-90 105.1 183.1)">VDDA</text>
<text x="44.1" y="186.2" transform="rotate(-90 44.1 186.2)">VDD3P3</text>
<text x="50.5" y="189.6" transform="rotate(-90 50.5 189.6)">VDD3P3_CPU</text>
<text x="64.4" y="189.5" transform="rotate(-90 64.4 189.5)">VDD3P3_RTC</text>
<text x="75.9" y="192.4" transform="rotate(-90 75.9 192.4)">VDD3P3_RTC_IO</text>
</g>
<g font-size="1.8" fill="#a90000">
<text x="251.6" y="21.6">1</text>
<text x="251.6" y="24.1">2</text>
<text x="251.6" y="31.7">1</text>
<text x="251.6" y="34.3">2</text>
<text x="200.2" y="38.1">1</text>
<text x="200.2" y="40.6">3</text>
<text x="212.9" y="38.1">5</text>
<text x="206.8" y="47.7" transform="rotate(-90 206.8 47.7)">2</text>
<text x="251.6" y="47">1</text>
<text x="251.6" y="49.5">2</text>
<text x="126.5" y="72.4">2</text>
<text x="197.1" y="77.5">42</text>
<text x="197.1" y="74.9">48</text>
<text x="197.1" y="72.4">49</text>
<text x="42.9" y="79.5" transform="rotate(-90 42.9 79.5)">8</text>
<text x="45.5" y="79.5" transform="rotate(-90 45.5 79.5)">1</text>
<text x="54.1" y="82.5">2</text>
<text x="126.5" y="80">6</text>
<text x="126.5" y="82.5">7</text>
<text x="197.1" y="82.5">40</text>
<text x="197.1" y="80">41</text>
<text x="36.3" y="87.6">7</text>
<text x="126.5" y="85.1">8</text>
<text x="126.5" y="87.6">9</text>
<text x="197.1" y="87.6">38</text>
<text x="197.1" y="85.1">39</text>
<text x="36.3" y="92.7">5</text>
<text x="36.3" y="90.2">6</text>
<text x="126" y="90.2">10</text>
<text x="126" y="92.7">11</text>
<text x="126" y="95.2">12</text>
<text x="197.1" y="95.2">35</text>
<text x="197.1" y="92.7">36</text>
<text x="197.1" y="90.2">37</text>
<text x="54.1" y="97.8">3</text>
<text x="126" y="97.8">13</text>
<text x="126" y="100.3">14</text>
<text x="197.1" y="100.3">33</text>
<text x="197.1" y="97.8">34</text>
<text x="45.5" y="102.3" transform="rotate(-90 45.5 102.3)">4</text>
<text x="126" y="102.9">15</text>
<text x="126" y="105.4">16</text>
<text x="126" y="107.9">17</text>
<text x="197.1" y="107.9">29</text>
<text x="197.1" y="105.4">31</text>
<text x="197.1" y="102.9">32</text>
<text x="126" y="110.5">18</text>
<text x="126" y="113">19</text>
<text x="197.1" y="110.5">28</text>
<text x="126" y="118.1">21</text>
<text x="197.1" y="118.1">25</text>
<text x="197.1" y="115.6">26</text>
<text x="42.9" y="123.9" transform="rotate(-90 42.9 123.9)">8</text>
<text x="45.5" y="123.9" transform="rotate(-90 45.5 123.9)">1</text>
<text x="112.8" y="124.6" transform="rotate(-90 112.8 124.6)">3</text>
<text x="126" y="120.6">22</text>
<text x="126" y="125.7">52</text>
<text x="197.1" y="125.7">46</text>
<text x="197.1" y="123.2">47</text>
<text x="54.1" y="127">2</text>
<text x="108.1" y="127">2</text>
<text x="112.8" y="130.9" transform="rotate(-90 112.8 130.9)">1</text>
<text x="117" y="127">4</text>
<text x="126" y="128.3">53</text>
<text x="197.1" y="130.8">43</text>
<text x="197.1" y="128.3">44</text>
<text x="36.3" y="137.2">5</text>
<text x="36.3" y="134.6">6</text>
<text x="36.3" y="132.1">7</text>
<text x="54.1" y="142.2">3</text>
<text x="126" y="143.5">45</text>
<text x="197.1" y="141">50</text>
<text x="197.1" y="138.4">55</text>
<text x="197.6" y="143.5">5</text>
<text x="45.5" y="146.8" transform="rotate(-90 45.5 146.8)">4</text>
<text x="126" y="148.6">27</text>
<text x="126" y="146">30</text>
<text x="197.1" y="146">23</text>
<text x="197.1" y="148.6">24</text>
<text x="126" y="151.1">20</text>
<text x="126.5" y="153.7">3</text>
<text x="126.5" y="156.2">1</text>
<text x="197.1" y="156.2">57</text>
</g>
<g font-size="1.8" fill="#009600">
<text x="114.6" y="32.6">MCP73831-2ACI_MC</text>
<text x="117.2" y="77.4">~{RESET} 56</text>
<text x="91.8" y="183.8">0.1uF</text>
</g>
<g font-size="1.4" fill="#006464">
<text x="57.3" y="26.2">VBUS</text>
<text x="37.8" y="31.2">CC1</text>
<text x="37.8" y="33.8">DP1</text>
<text x="57.4" y="31.2">SBU2</text>
<text x="58.4" y="33.8">DN2</text>
<text x="37.8" y="36.3">DN1</text>
<text x="37.8" y="38.9">SBU1</text>
<text x="58.4" y="38.9">CC2</text>
<text x="58.5" y="36.3">DP2</text>
<text x="102.2" y="40.1">R5</text>
<text x="114" y="37.6">VDD</text>
<text x="114" y="40.1">STAT</text>
<text x="128.2" y="40.1">PROG</text>
<text x="128.5" y="37.6">VBAT</text>
<text x="56" y="43.9">SHIELD</text>
<text x="58.1" y="46.5">GND</text>
<text x="129.5" y="47.7">VSS</text>
<text x="130.4" y="45.2">EP</text>
<text x="115.9" y="132.8">R3</text>
</g>
<g font-size="1.4" fill="#a90000">
<text x="62.6" y="25.4">B4_A9</text>
<text x="33.4" y="30.5">A5</text>
<text x="33.4" y="33">A6</text>
<text x="33.4" y="35.6">A7</text>
<text x="63.9" y="35.6">B6</text>
<text x="63.9" y="33">B7</text>
<text x="63.9" y="30.5">B8</text>
<text x="33.4" y="38.1">A8</text>
<text x="63.9" y="38.1">B5</text>
<text x="110.1" y="36.8">1</text>
<text x="110.1" y="39.4">5</text>
<text x="135.5" y="36.8">4</text>
<text x="135.5" y="39.4">8</text>
<text x="62.2" y="45.7">B1_A12</text>
<text x="63.9" y="43.2">S1</text>
<text x="64.8" y="43.2">2</text>
<text x="135.5" y="47">6</text>
<text x="135.5" y="44.4">9</text>
</g>
</svg>
